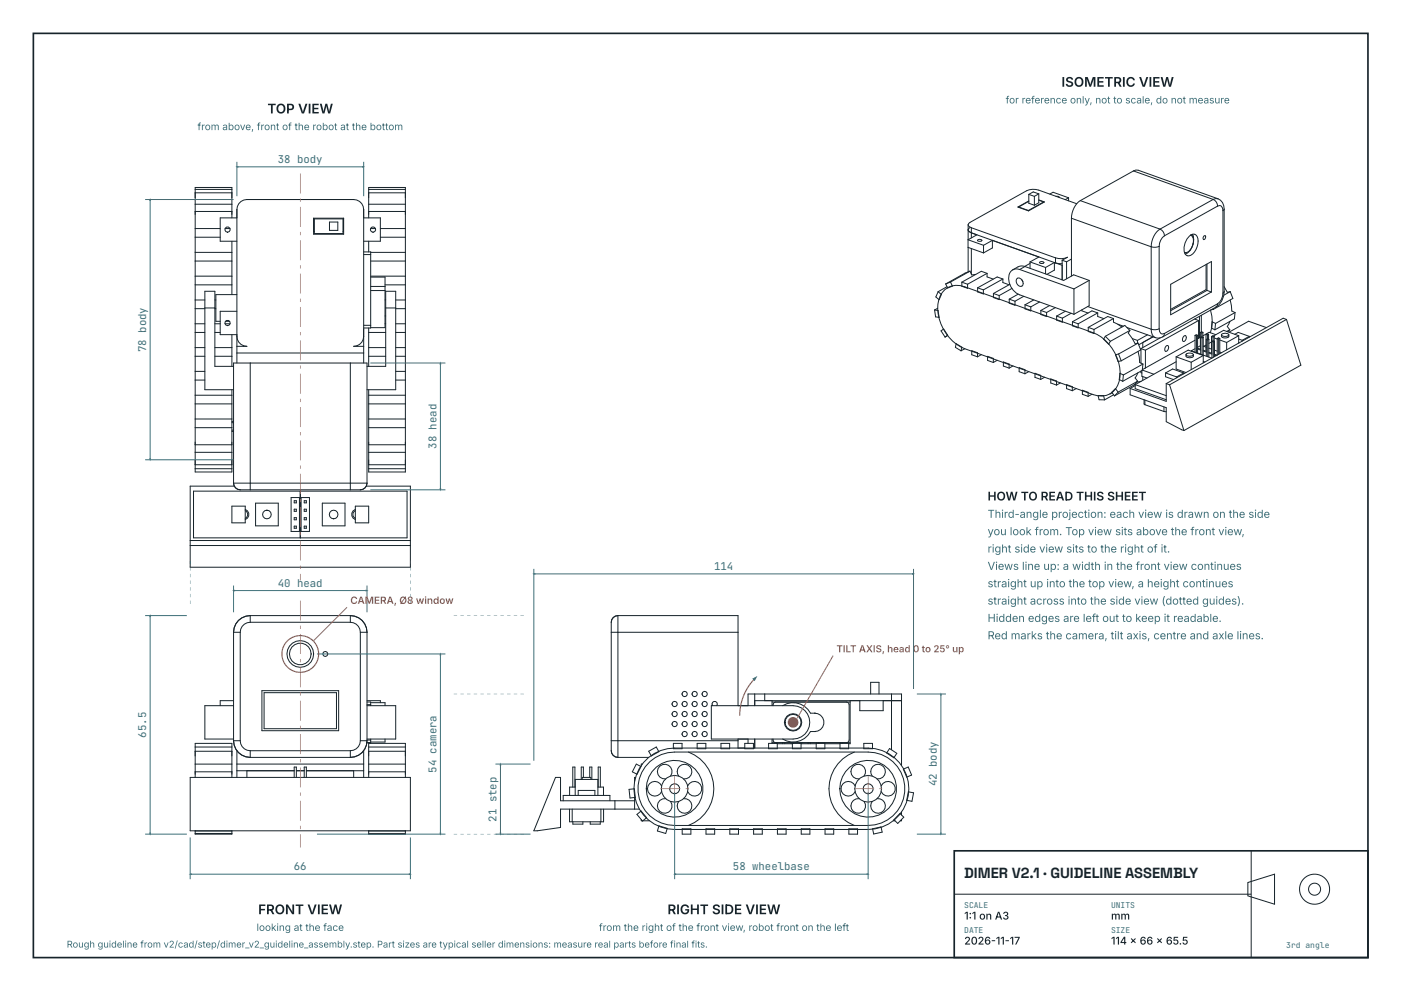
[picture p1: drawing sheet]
<svg xmlns="http://www.w3.org/2000/svg" width="420mm" height="297mm" viewBox="0 0 420 297" stroke-linecap="round" stroke-linejoin="round" font-family="sans-serif">
<path d="M10 10h400v277h-400z" fill="none" stroke="#16232a" stroke-width=".5"/>
<g fill="none" stroke="#16232a" stroke-width=".3">
<path d="M70 189.5h2M70 189.5v32.5M72 189.5v32.5M75 184.5a5 5 0 0 0-5 5M75 184.5v2M75 186.5a3 3 0 0 0-3 3M75 184.5h30M75 186.5h30M105 184.5a5 5 0 0 1 5 5M105 186.5a3 3 0 0 1 3 3M105 184.5v2M108 189.5h2"/>
<path d="M108 189.5v32.5M110 189.5v32.5M70 210h-4v1.5M70 211.5h-8.6v10h8.6M78.5 207h23v12h-23zM79.1 207.6h21.7v10.8h-21.7zM110 210.4h1.1v.8M110 210h4v.6M110 211.5h8.6v10h-8.6M110 211.2h1.1M111.1 210.6h4.3v.9M111.1 211.2v.3"/>
<path d="M57 233h66v16h-66zM58.5 229v-3.8h11v3.8M58.5 233v-1.7h11v1.7M58.5 229h11M58.5 226.6v-3.8h11v3.8M58.5 223.9h11M58.5 229v3M69.5 229v3M70 222a5 5 0 0 0 5 5M70 222h2M71 225v8M71 231h17.2"/>
<path d="M71 229h38M72 222a3 3 0 0 0 3 3M74 231v2M75 225v2M75 227h30M75 225h30M88.2 233v-3.1h.6v3.1M88.8 231h2.4M91.2 233v-3.1h.6v3.1M91.8 231h17.2M105 225v2M106 231v2"/>
<path d="M108 222a3 3 0 0 1-3 3M108 222h2M109 225v8M110 222a5 5 0 0 1-5 5M110 221.8h1.1M110.5 229v-3.8h11v3.8M110.5 233v-1.7h11v1.7M110.5 229h11M110.5 226.6v-3.8h11v3.8M110.5 229v3M110.5 223.9h11M111.1 221.8v.8h-1.1"/>
<path d="M111.1 221.5v.3M115.4 221.5v.9h-4.3M121.5 229v3M58.5 249h11M58.5 249.8h11M58.5 249v1h11v-1M110.5 249v1h11v-1M110.5 249h11M110.5 249.8h11"/>
<circle cx="90" cy="196" r="4"/>
<circle cx="90" cy="196" r="3.2"/>
<circle cx="97.5" cy="196" r=".75"/>
</g>
<path d="M89.9 180h.2v6h-.2zM89.9 187.5h.2v1h-.2zM89.9 190h.2v6h-.2zM89.9 197.5h.2v1h-.2zM89.9 200h.2v6h-.2zM89.9 207.5h.2v1h-.2zM89.9 210h.2v6h-.2zM89.9 217.5h.2v1h-.2zM89.9 220h.2v6h-.2zM89.9 227.5h.2v1h-.2zM89.9 230h.2v6h-.2zM89.9 237.5h.2v1h-.2zM89.9 240h.2v6h-.2zM89.9 247.5h.2v1h-.2zM89.9 250h.2v4h-.2z" fill="#c4553f"/>
<path d="M57 251v12.5M123 251v12.5M57 262h66" fill="none" stroke="#3d6f78" stroke-width=".3"/>
<g fill="#3d6f78">
<path d="M56.5 262l.9-.3v.6z"/>
<path d="M122.5 261.7l.9 .3-.9 .3z"/>
</g>
<path d="M43.5 184.5h12.5M45 184.5v65.5M43.5 250h12.5" fill="none" stroke="#3d6f78" stroke-width=".3"/>
<g fill="#3d6f78">
<path d="M45 184l.3 .9h-.6z"/>
<path d="M44.7 249.5h.6l-.3 .9z"/>
</g>
<path d="M70 175.5v8M70 177h40M110 175.5v8" fill="none" stroke="#3d6f78" stroke-width=".3"/>
<g fill="#3d6f78">
<path d="M69.5 177l.9-.3v.6z"/>
<path d="M109.5 176.7l.9 .3-.9 .3z"/>
</g>
<path d="M95 196h38.5M132 196v54M95 250h38.5" fill="none" stroke="#3d6f78" stroke-width=".3"/>
<g fill="#3d6f78">
<path d="M132 195.5l.3 .9h-.6z"/>
<path d="M131.7 249.5h.6l-.3 .9z"/>
</g>
<circle cx="90" cy="196" r="5.5" fill="none" stroke="#c4553f" stroke-width=".35"/>
<path d="M104 182l-10 10" fill="none" stroke="#c4553f" stroke-width=".3"/>
<g fill="none" stroke="#16232a" stroke-width=".3">
<path d="M58.5 59.3v-3.1h11v3.1M58.5 56.8h11M110.5 59.3v-3.1h11v3.1M110.5 56.8h11M58.5 61.2v-3.4h11v3.4M58.5 68.5h7.5M58.5 71.1h7.5M58.5 75.6h11M58.5 78.2h11M58.5 61.2h11M58.5 61.2v3.1M58.5 68.5v59.7"/>
<path d="M67.5 68.5h1.4M69.5 65.3v-1.9h-11v5.1M69.5 61.2v3.1M69.5 72.3v16M71 65.3h-5v7h5M94 65.4h9v4.8h-9zM94 69.4h.2M94.2 65.6h8.6v4.4h-8.6zM98.7 66.6h2.5v2.5h-2.5zM102.9 65.4v4h-.1M109 75.5h2.1v.8M109 65.3h5v7h-5"/>
<path d="M109 76.3h2.1M110.5 61.2v-3.4h11v3.4M110.5 65.3v-1.9h11v5.1M110.5 61.2v3.1M110.5 72.3v3.2M110.5 61.2h11M111.1 68.5h1.4M111.1 75.6h10.4M111.1 78.2h10.4M111.1 76.3v21.2M114 68.5h7.5M114 71.1h7.5"/>
<path d="M121.5 61.2v3.1M121.5 68.5v59.7M58.5 82.8h11M58.5 85.4h11M58.5 89.9h2.9M58.5 92.5h2.9M58.5 97h2.9M58.5 99.6h2.9M61.4 92.3v-5h3v5M61.4 92.3v24.5h8.6M61.4 92.3h3M64.4 92.3v17.5h5.6"/>
<path d="M64.4 89.9h.3M64.4 92.5h.3M64.4 97h1.6M64.4 99.6h1.6M67.4 97h1.6M67.6 96.3h1.2M71 88.3h-6.3v8h1.3M71 93.3h-5v7h5M109 97.5h2.1M110.5 98.3v11.5M110.5 99.6h5.1M111.1 97.5v.8h-2.1"/>
<path d="M111.1 83h4.3v2.8M111.1 82.8h10.4M111.1 85.8h4.3M111.1 87.1h4.3M115.4 87.1v11.1h-4.3M115.4 85.4h6.1M115.4 89.9h.2M115.4 97h.2M115.4 85.8v1.3M115.4 94.7h.2M115.6 92.3v-5h3v5M115.6 92.3v17.5h-5.6"/>
<path d="M115.6 92.3h3M118.6 92.3v24.5h-8.6M118.6 89.9h2.9M118.6 92.5h2.9M118.6 97h2.9M118.6 99.6h2.9M58.5 104.2h2.9M58.5 106.8h2.9M58.5 111.3h2.9M58.5 113.9h2.9M58.5 118.4h11M64.4 104.2h5.1"/>
<path d="M64.4 106.8h5.1M69.5 100.3v9.5M69.5 116.8v11.4M71 108.8v-46a3 3 0 0 1 3-3h32a3 3 0 0 1 3 3v46M71 100.8a3 3 0 0 0 3 3h-3M71 105.8h38M73 103.6v.2M75 108.8h-5v36M75 108.8h30M75 108.8v36M105 108.8h5v36M105 108.8v36"/>
<path d="M107 103.6v.2M109 100.8a3 3 0 0 1-3 3h3M110.5 116.8v11.4M110.5 104.2h5.1M110.5 106.8h5.1M110.5 118.4h11M118.6 104.2h2.9M118.6 106.8h2.9M118.6 111.3h2.9M118.6 113.9h2.9M58.5 128.2v5.1h11v-5.1M58.5 135.6v3.7h11v-3.7"/>
<path d="M58.5 121h11M58.5 125.6h11M58.5 128.2h11M58.5 135.6h11M58.5 137.9v3.6h11v-3.6M58.5 132.5v3.1M69.5 132.5v3.1M69.5 126.3h.5M69.5 126.7h.5M69.5 128.9h.5M69.5 129.3h.5M110.5 128.2v5.1h11v-5.1"/>
<path d="M110.5 135.6v3.7h11v-3.7M110.5 137.9v3.6h11v-3.6M110.5 132.5v3.1M110.5 121h11M110.5 125.6h11M110.5 128.2h11M110.5 135.6h11M121.5 132.5v3.1M58 147.2h64v14h-64zM58.5 140.5h11M69.5 151.7h4v5h-4zM70 144.8a2.49 2.49 0 0 0 2.9 2h2.1"/>
<path d="M70 144.8h5M70.2 145.7h-13.2v24.3h66v-24.3h-13.2M73.5 153a1.25 1.25 0 0 1 .8 1.2 1.25 1.25 0 0 1-.8 1.1M73.5 152.7a1.6 1.6 0 0 1 1.1 1.5 1.6 1.6 0 0 1-1.1 1.5M75 144.8v2M75 146.8h30M75 144.8h30M76.6 150.8h6.8v6.8h-6.8zM87.2 149.1h2.5v10.2h-2.5zM88.2 150.1h.6v.6h-.6zM88.2 152.6h.6v.6h-.6zM88.2 155.1h.6v.7h-.6z"/>
<path d="M88.2 157.7h.6v.6h-.6zM90 147.2v14M90.2 149.1h2.5v10.2h-2.5zM91.2 150.1h.6v.6h-.6zM91.2 152.6h.6v.6h-.6zM91.2 155.1h.6v.7h-.6zM91.2 157.7h.6v.6h-.6zM96.6 150.8h6.8v6.8h-6.8zM105 144.8h5M105 144.8v2M106.5 153a1.25 1.25 0 0 0-.8 1.2 1.25 1.25 0 0 0 .8 1.1M106.5 152.7a1.6 1.6 0 0 0-1.1 1.5 1.6 1.6 0 0 0 1.1 1.5"/>
<path d="M106.5 151.7h4v5h-4zM110 144.8a2.49 2.49 0 0 1-2.9 2h-2.1M110.5 140.5h11M57 163.5h66M57 162h66"/>
<circle cx="68.2" cy="68.8" r=".8"/>
<circle cx="111.8" cy="68.8" r=".8"/>
<circle cx="68.2" cy="96.8" r=".8"/>
<circle cx="80" cy="154.2" r="1.3"/>
<circle cx="100" cy="154.2" r="1.3"/>
</g>
<path d="M89.9 52h.2v6h-.2zM89.9 59.5h.2v1h-.2zM89.9 62h.2v6h-.2zM89.9 69.5h.2v1h-.2zM89.9 72h.2v6h-.2zM89.9 79.5h.2v1h-.2zM89.9 82h.2v6h-.2zM89.9 89.5h.2v1h-.2zM89.9 92h.2v6h-.2zM89.9 99.5h.2v1h-.2zM89.9 102h.2v6h-.2zM89.9 109.5h.2v1h-.2zM89.9 112h.2v6h-.2zM89.9 119.5h.2v1h-.2zM89.9 122h.2v6h-.2zM89.9 129.5h.2v1h-.2zM89.9 132h.2v6h-.2zM89.9 139.5h.2v1h-.2zM89.9 142h.2v6h-.2zM89.9 149.5h.2v1h-.2zM89.9 152h.2v6h-.2zM89.9 159.5h.2v1h-.2zM89.9 162h.2v6h-.2zM89.9 169.5h.2v1h-.2zM89.9 172h.2v2h-.2z" fill="#c4553f"/>
<path d="M43.5 59.8h26.5M45 59.8v78M43.5 137.8h26.5" fill="none" stroke="#3d6f78" stroke-width=".3"/>
<g fill="#3d6f78">
<path d="M45 59.4l.3 .9h-.6z"/>
<path d="M44.7 137.3h.6l-.3 .9z"/>
</g>
<path d="M111 108.8h22.5M132 108.8v38M111 146.8h22.5" fill="none" stroke="#3d6f78" stroke-width=".3"/>
<g fill="#3d6f78">
<path d="M132 108.3l.3 .9h-.6z"/>
<path d="M131.7 146.3h.6l-.3 .9z"/>
</g>
<path d="M71 48.5v10.3M71 50h38M109 48.5v10.3" fill="none" stroke="#3d6f78" stroke-width=".3"/>
<g fill="#3d6f78">
<path d="M70.5 50l.9-.3v.6z"/>
<path d="M108.5 49.7l.9 .3-.9 .3z"/>
</g>
<g fill="none" stroke="#16232a" stroke-width=".3">
<path d="M183.2 189.5h2M183.2 189.5v32.5M185.2 184.5h36v5M185.2 184.5a2.49 2.49 0 0 0-2 2.9v2.1M185.2 184.5v5M185.2 189.5h36M185.2 189.5v32.5M221.2 189.5v22M213.2 211.5h24.5a5 5 0 0 1 5 5 5 5 0 0 1-5 5h-24.5zM213.6 211.5l-.2-.5 .2-.5 .4-.3h.5l.4 .3 .1 .5-.2 .5M226.2 210h44M226.2 208h3"/>
<path d="M226.2 208v3.5M226.2 208h-2v3.5M229.2 208h38M229.2 208v2M231.4 210v1.5M231.4 210.4h23.4M232.5 210.4a.88 .88 0 0 0-.8 1.1M234.6 211.5a5.9 5.9 0 0 1 8.3 2.2h1.2M244.1 213.7h.1M244.1 213.7a2.75 2.75 0 0 1 2.9 2.8 2.75 2.75 0 0 1-2.9 2.7M244.1 219.2h.1M244.1 219.2h-1.2a5.9 5.9 0 0 1-8.3 2.3"/>
<path d="M253.7 210.4l.4 .1 .4 .7v10.6l-.4 .7-.4 .1M254.8 210v12.9h-.4M257.7 210v3h7v-3M260.9 208v-3.5h2.5v3.5M267.2 208h3v21.4M267.2 208v16.7M168.8 240v-1.6h14v1.6M171.7 235.9v-6h.6v6M172.4 235.9h-1.7v2.5M172.4 238.4v-4.8h6.8v4.8M173.3 238.4v-1.5h5v1.5M174.5 233.6v-.6h2.6v.6"/>
<path d="M174.8 233v-3.1h-.6v3.7M176.7 233v-3.1h.7v3.7M179.2 235.9h1.7v2.5M179.3 235.9v-6h.6v6M183.2 222v2.5a2.25 2.25 0 0 0 2 2.5M183.2 222h2M184.3 240v2.5M185.2 222v5M185.2 227h9.2M185.2 222h36M188.5 236.6l1.6-.2 .3 2.6-1.6 .2zM190.2 240h-22.2v-7h-1.5l-6.5 16 8-1v-5.5h23.6"/>
<path d="M190.2 239v3.5M190.5 233h-.3v1.2M190.7 229l1.4 .7-1.2 2.3-1.4-.7zM192.5 229h-.3v.4M192.8 228.6a12.2 12.2 0 0 1 9.4-4.4h58a12.2 12.2 0 0 1 12.2 12.2 12.2 12.2 0 0 1-12.2 12.2h-58a12.2 12.2 0 0 1-11.1-7 12.2 12.2 0 0 1 1.7-13zM194.4 225.2l2.3-1.3 .8 1.4-2.3 1.3zM194.8 228.3a11 11 0 0 1 7.4-2.9h58a11 11 0 0 1 11 11 11 11 0 0 1-11 11h-58a11 11 0 0 1-10.3-7 11 11 0 0 1 2.9-12.1zM198.3 235.5a2.2 2.2 0 0 0-3.4-.8 2.2 2.2 0 0 0 0 3.4 2.2 2.2 0 0 0 3.4-.9M199.5 239.4a2.2 2.2 0 0 0-2.5 2.4 2.2 2.2 0 0 0 3.1 1.8 2.2 2.2 0 0 0 .9-3.4M201 232.6a2.2 2.2 0 0 0-.9-3.4 2.2 2.2 0 0 0-3.1 1.8 2.2 2.2 0 0 0 2.5 2.4M201.8 222.8h2.6v1.6h-2.6zM203.4 232.6a2.2 2.2 0 0 1 .9-3.4 2.2 2.2 0 0 1 3.1 1.8 2.2 2.2 0 0 1-2.5 2.4"/>
<path d="M204.9 239.4a2.2 2.2 0 0 1 2.5 2.4 2.2 2.2 0 0 1-3.1 1.8 2.2 2.2 0 0 1-.9-3.4M206.1 235.5a2.2 2.2 0 0 1 3.4-.8 2.2 2.2 0 0 1 0 3.4 2.2 2.2 0 0 1-3.4-.9M206.3 225.4a11.7 11.7 0 0 1 7.6 11 11.7 11.7 0 0 1-7.6 11M208.9 222.8h2.6v1.6h-2.6zM216.1 222.8h2.6v1.6h-2.6zM221.2 222v2.2M221.2 221.5v.5M223.2 222.8h2.6v1.6h-2.6zM224.2 221.5v1.3M226.2 221.5v2.7M230.4 222.8h2.6v1.6h-2.6zM231.4 221.5v1.3"/>
<path d="M231.4 222.6h23.4M231.7 221.5a.88 .88 0 0 0 .8 1.1M232 222.6v.2M232.7 222.6v.2M233 222.9h4.5M234.6 222.6v.3M235.2 222.6v.3M237.1 222.6v.3M237.5 222.8h2.6v1.6h-2.6zM237.7 222.6v.2M239.6 222.6v.2M240.1 222.9h4.5"/>
<path d="M240.3 222.6v.3M242.2 222.6v.3M242.8 222.6v.3M244.6 222.8h2.6v1.6h-2.6zM244.7 222.6v.2M245.4 222.6v.2M247.2 222.9h4.6M251.8 222.6v1.8h2.6v-1.6h-2.6M252.4 222.6v.2M254.3 222.6v.2M256.1 225.4a11.7 11.7 0 0 0-7.7 11 11.7 11.7 0 0 0 7.7 11M256.3 235.5a2.2 2.2 0 0 0-3.4-.8 2.2 2.2 0 0 0 0 3.4 2.2 2.2 0 0 0 3.4-.9"/>
<path d="M257.5 239.4a2.2 2.2 0 0 0-2.5 2.4 2.2 2.2 0 0 0 3.1 1.8 2.2 2.2 0 0 0 .9-3.4M258.9 222.8h2.6v1.6h-2.6zM259 232.6a2.2 2.2 0 0 0-.9-3.4 2.2 2.2 0 0 0-3.1 1.8 2.2 2.2 0 0 0 2.5 2.4M261.4 232.6a2.2 2.2 0 0 1 .9-3.4 2.2 2.2 0 0 1 3.1 1.8 2.2 2.2 0 0 1-2.5 2.4M262.9 239.4a2.2 2.2 0 0 1 2.5 2.4 2.2 2.2 0 0 1-3.1 1.8 2.2 2.2 0 0 1-.9-3.4M264.1 235.5a2.2 2.2 0 0 1 3.4-.8 2.2 2.2 0 0 1 0 3.4 2.2 2.2 0 0 1-3.4-.9M266.6 224.3l2.2 1.5-.9 1.3-2.2-1.4zM270.7 230.5l1.5-.6 1 2.4-1.4 .6zM272.2 237.3l1.6 .3-.5 2.6-1.5-.3zM170.7 242.5v3.8h.8M171.5 246.3h8.6M171.5 242.5v3.8"/>
<path d="M171.7 246.3v.7h3v-.7M176.9 246.3v.7h3v-.7M180.1 242.5v3.8M180.9 242.5v3.8h-.8M190.9 244.1l1.2-1 1.7 2-1.2 1zM192.2 245.6v.4h.3M192.7 246h2M197.5 247.5l2.5 .8-.5 1.5-2.5-.8zM204.5 248.4h2.6v1.6h-2.6zM211.6 248.4h2.6v1.6h-2.6zM218.7 248.4h2.6v1.6h-2.6zM225.9 248.4h2.6v1.6h-2.6z"/>
<path d="M233 248.4h2.6v1.6h-2.6zM240.1 248.4h2.6v1.6h-2.6zM247.3 248.4h2.6v1.6h-2.6zM254.4 248.4h2.6v1.6h-2.6zM261.5 248.4l2.6-.6 .3 1.6-2.5 .6zM267.7 246h.6M269.7 243.8l1.2 1.1-1.8 1.9-1.2-1.1zM270.2 245.6v.4h-.4M270.2 243.4v.9"/>
<circle cx="202.2" cy="211" r=".8"/>
<circle cx="202.2" cy="217" r=".8"/>
<circle cx="202.2" cy="214" r=".8"/>
<circle cx="205.2" cy="220" r=".8"/>
<circle cx="205.2" cy="211" r=".8"/>
<circle cx="205.2" cy="217" r=".8"/>
<circle cx="205.2" cy="214" r=".8"/>
<circle cx="205.2" cy="208" r=".8"/>
<circle cx="208.2" cy="220" r=".8"/>
<circle cx="208.2" cy="211" r=".8"/>
<circle cx="208.2" cy="208" r=".8"/>
<circle cx="208.2" cy="217" r=".8"/>
<circle cx="208.2" cy="214" r=".8"/>
<circle cx="211.2" cy="208" r=".8"/>
<circle cx="211.2" cy="211" r=".8"/>
<circle cx="211.2" cy="220" r=".8"/>
<circle cx="211.2" cy="214" r=".8"/>
<circle cx="211.2" cy="217" r=".8"/>
<circle cx="237.7" cy="216.5" r="2.6"/>
<circle cx="237.7" cy="216.5" r="2.4"/>
<circle cx="202.2" cy="236.4" r="1.5"/>
<circle cx="202.2" cy="236.4" r="4"/>
<circle cx="202.2" cy="236.4" r="8.5"/>
<circle cx="260.2" cy="236.4" r="1.5"/>
<circle cx="260.2" cy="236.4" r="4"/>
<circle cx="260.2" cy="236.4" r="8.5"/>
</g>
<g fill="#c4553f">
<path d="M202.1 232.4h.2v6h-.2zM202.1 239.9h.2v.9h-.2z"/>
<path d="M198 236.3h6v.2h-6zM205.5 236.3h.9v.2h-.9z"/>
<path d="M260.1 232.4h.2v6h-.2zM260.1 239.9h.2v.9h-.2z"/>
<path d="M256 236.3h6v.2h-6zM263.5 236.3h.9v.2h-.9z"/>
<circle cx="237.7" cy="216.5" r="1.6"/>
</g>
<path d="M226.4 203.2a16 16 0 0 0-4.7 11.3" fill="none" stroke="#c4553f" stroke-width=".35"/>
<path d="M225.4 203.4l1.6-.8-.9 1.6z" fill="#3d6f78"/>
<path d="M249.7 196.5l-10.8 18.8" fill="none" stroke="#c4553f" stroke-width=".3"/>
<path d="M160 170.5v57.5M160 172h113.8M273.8 170.5v36" fill="none" stroke="#3d6f78" stroke-width=".3"/>
<g fill="#3d6f78">
<path d="M159.5 172l.9-.3v.6z"/>
<path d="M273.3 171.7l.9 .3-.9 .3z"/>
</g>
<path d="M202.2 237.4v26.1M260.2 237.4v26.1M202.2 262h58" fill="none" stroke="#3d6f78" stroke-width=".3"/>
<g fill="#3d6f78">
<path d="M201.7 262l.9-.3v.6z"/>
<path d="M259.7 261.7l.9 .3-.9 .3z"/>
</g>
<path d="M274.8 208h8.7M282 208v42M274.8 250h8.7" fill="none" stroke="#3d6f78" stroke-width=".3"/>
<g fill="#3d6f78">
<path d="M282 207.5l.3 .9h-.6z"/>
<path d="M281.7 249.5h.6l-.3 .9z"/>
</g>
<path d="M148.5 229h10.5M150 229v21M148.5 250h10.5" fill="none" stroke="#3d6f78" stroke-width=".3"/>
<g fill="#3d6f78">
<path d="M150 228.5l.3 .9h-.6z"/>
<path d="M149.7 249.5h.6l-.3 .9z"/>
</g>
<g fill="none" stroke="#16232a" stroke-width=".3">
<path d="M308.3 58.3l1.7 .6M308.3 58.3v2.6l1.7 .6M310 58.9v2.6M311.3 59.9l1.7 .6-4.7 2.7M311.3 58.1l-1.6-.6-1.4 .8M311.3 58.1l-1.3 .8M311.3 58.1v2.7l-1.3 .7M314.6 58.2l1-.6 4.7 1.7M316.5 58.8h.6l.3 .4M320.3 59.3l-1 .5M320.3 59.3v.9M339.7 51.2l.8-.2h.6l23.9 8.6"/>
<path d="M339.7 51.2l-15.9 8.9M339.7 51.2l23.9 8.6M363.6 59.8a2.23 2.23 0 0 1 1.3 2M363.6 59.8l-15.9 8.9M365 59.6a3.1 3.1 0 0 1 1.9 3.1M365 59.6l-.6-.1-.8 .3M290.1 71.9l4.7 1.6M290.1 71.9v2.2l4.7 1.7M290.2 67.4l.2 .5 .7 .4M290.2 67.4v4.4M290.2 74.1v7.4M290.7 68.2l-.5 .7 .2 .5 .7 .4"/>
<path d="M291.1 69.8l1.7 .6-2.7 1.5M291.1 69.8l25.2 9M291.1 68.3l25.2 9M291.1 68.3v3M291.1 74.5v7.6M293.1 71.8h1l.2 .2a.9 .9 0 0 1-1.4 0zM294.8 73.5l2.6-1.5v2.3l-2.6 1.5M294.8 73.5v2.3M305.3 62l2.9 1.1M305.3 62v.1M307.2 79.9a3.4 3.4 0 0 0-3.7 1M307.2 79.9l11.6 4.1 3-1.6 4.6 1.6"/>
<path d="M307.2 79.9l-1.6 .9M308.2 63.1v.1M308.3 60.2l-3.2 1.9 3.2 1.1M308.3 60.3l-3 1.7M308.7 78.5l4.7 1.7M308.7 78.5v1.9M308.7 78.9l-1.6 .9M311.3 60l1.5 .5M311.4 77l-2.7 1.5M311.7 78.5l.5-.1 .7 .3-.9 .3-.5-.3zM312.8 60.5l-4.6 2.6M312.8 60.5v.2"/>
<path d="M316 78.7l-2.6 1.5M316 78.7l2.3 .8M316 78.7v2.3l-2.2 1.2M316.3 77.3a4.9 4.9 0 0 0 3.6-.2l-1.6 .9M316.3 78.8l2 .2M316.3 77.3v1.5M318.3 78v5.9M318.3 78l1.4 .5M319.7 78.5v5.1M321.1 77.6l-1.4 .9M321.1 65.4v17.3M321.1 65.4l23.9 8.6"/>
<path d="M322.7 61.1l-11.4-4.1a5 5 0 0 0-3.6 .2l-17 9.5-.5 .7M323.8 60.1a6.5 6.5 0 0 0-2.7 5.3M323.8 60.1l23.9 8.6M345 74v24.7M347.4 73.8l-1.1 .3-1.3-.1M347.4 73.8v24.7M347.7 68.7a6.5 6.5 0 0 0-2.7 5.3M347.7 68.7a2.23 2.23 0 0 1 1.3 2M349 70.7a4 4 0 0 0-1.6 3.1M355 75.7h.1M355.4 75.7l-.3 .2M356.5 70.7a1.39 1.39 0 0 1 1.6-.5 1.39 1.39 0 0 1 .9 1.3 4.7 4.7 0 0 1-2.7 5.2 1.36 1.36 0 0 1-1.4-1.5 5.5 5.5 0 0 1 1.6-4.5z"/>
<path d="M356.7 75l-.1 .1M356.9 70.5a3.1 3.1 0 0 1-.1 4.3 1.68 1.68 0 0 1-1.8 .9M357.2 70.3v.4M357.2 74.1h.1M357.4 70.2a4.8 4.8 0 0 1-2.2 6M357.5 73.4h.1M357.6 70.6v.6M357.6 73.1v.1M357.6 73h.1M360.9 70.7l.3-.1 .2 .4-.3 .6-.4 .2-.1-.7zM361.5 79.3v7.5l-10.6 5.9M361.7 79.1v7.9"/>
<path d="M364.9 61.8l.6-.2 .6 .2 .4 1.4M364.9 61.8l-15.9 8.9M366.5 63.2v24.7M366.9 62.7l-.4 .5M366.9 62.7v24.7M280.1 92.9l1 .2 .4 2-1.1-.1zM281 92.4l-.9 .5M281.2 87.4l.9 .8-.6 1.6-1-.8zM282 99.2l.8-.6 1.2 1.8-.8 .6zM283.8 85.9l-2.6 1.5M284.9 84.5l.6 1.2-1.5 .6-.6-1.2M284.9 84.5l-1.5 .6"/>
<path d="M288.3 84.6v1.2l1.7 .6v-1.2M288.3 84.6l1.7 .6M290.7 81.3l.6 1.1 1.1-.2M290.7 81.3l-1.4 .5-5.9 3.3M290.7 81.3l-5.8 3.2M293 86.3v1.2l1.7 .6v-1.2M293 86.3l1.7 .6M295.8 81.9v1.1l1.9 .6M295.8 81.9l-1.7-.6-5.8 3.3M295.8 81.9l-5.8 3.3M297.7 88v1.2l1.8 .6v-1.2M297.7 88l1.8 .6"/>
<path d="M300.6 83.6v1.1l1.8 .6M300.6 83.6l-1.7-.6-5.9 3.3M300.6 83.6l-5.9 3.3M302.5 89.7v1.2l1.7 .6v-1.2M302.5 89.7l1.7 .6M302.6 85.2l-4.9 2.8M303.3 86.4l-3.8 2.2M303.5 80.9l-.3 .2a3.8 3.8 0 0 0-.2 4.8l1.6 1.9 1 .6 16.3 5.8M304.7 83.6l.5-.3a1.5 1.5 0 0 1 1.3 .9 1.5 1.5 0 0 1-.2 1.6 1.5 1.5 0 0 1-1.6-2.2zM305.1 88.2l-2.6 1.5M305.6 80.8a2.44 2.44 0 0 0-2.1 .1M305.6 80.8l16.3 5.8"/>
<path d="M306.2 83.8l.4 .7M306.8 88.8l-2.6 1.5M307.2 91.3l1.7 .7M307.2 91.3v1.3l1.7 .6v-1.2M309.8 89.9l-2.6 1.4M311.6 90.5l-2.7 1.5M312 93v1.3l1.7 .6v-1.2M312 93l1.7 .7M313.4 80.2v1.9M314.6 91.6l-2.6 1.4M316.3 92.2l-2.6 1.5M316.7 94.7v1.2l1.7 .7v-1.2"/>
<path d="M316.7 94.7l1.7 .7M319.3 93.3l-2.6 1.4M321 93.9l-2.6 1.5M321.4 96.4v1.2l1.7 .7v-1.3M321.4 96.4l1.7 .6M321.9 86.6v7.6M324.3 92.9v.3l1.8 .6M326 91.9l19 6.8M326.2 98.1l1.7 .6M326.2 98.1v1.2l1.7 .7v-1.3M326.4 84v7.6l-4.5 2.6M326.4 84l-4.5 2.6"/>
<path d="M329 93.8v1l1.8 .7M329 93.8l-1.7-.6-5.9 3.2M329 93.8l-5.9 3.2M333.7 95.5v1l2.6 1.5M333.7 95.5l-1.7-.6-5.8 3.2M333.7 95.5l-5.8 3.2M335 97.2l1.7 .6M337.7 98.1l8.5 3.1M338.6 99l-.4 .8 2 3.2 .9-.2M338.6 99l-1.5-1.5-5.8 3.3M338.6 99l-5.8 3.3M345 98.7a2.44 2.44 0 0 0 1.2 2.5"/>
<path d="M347.4 98.5l-1.1 .3-1.3-.1M347.4 98.5l.5 1.4 .5 .2 .6-.2M349 99.9l-.1 .6-.4 .4M350.9 85.2l12.2-6.8v9.1l-12.2 6.8zM358 95.6l1.2 .5M359.2 96.1v5.3M359.2 96.1l-15.9 8.9M359.5 94.8v6.4M359.8 99.6v5.1M359.8 99.6l.4 .2M360.1 94.5v5M360.2 99.8v1.1"/>
<path d="M360.5 99.6l-.4-.2-.3 .2M360.5 99.6v1.5M360.5 99.6l-.3 .2M361.7 87l1.4 .5M361.7 87l-10.8 6.1M362.8 92.9a10.4 10.4 0 0 1 0 6.8M363.6 92.5l.1 .2M363.7 92.7l-.7 .2M364.3 96.9l-1-.5-.2 1.9 1 .5M364.3 96.9l-.2 1.9M364.4 92l-15.9 8.9M364.9 91l-.1 .6-.4 .4"/>
<path d="M364.9 91l-15.9 8.9M366.5 87.9a3.9 3.9 0 0 1-1.6 3.1M366.9 87.4a5.6 5.6 0 0 1-2.5 4.6M366.9 87.4l-.4 .5M366.9 85.9l.9 1.7 .9-.2M368.6 98.8l-.9 .5M368.6 98.8l-.6 .6M368.6 96.3l-.8 1.5 .8 1M368.7 89.9l.5 3.3 1 .5M368.7 87.4l-1.9 1.1M368.7 87.4l.8 2-5.8 3.3M370.2 93.7l-5.9 3.2"/>
<path d="M370.2 93.7l-.2 1.9-5.9 3.2M379.6 98.2l-5.4-1.9-5.9 3.3M385.6 95.7l4.3 13.7-35.1 19.6M385.6 95.7l-1-.3-35.1 19.6M385.6 95.7l-35.1 19.6M284 100.6l-.8 .4M286.6 103l1.7 1-.3 1.1-1.7-1zM289.1 104.5a13.3 13.3 0 0 1-7.7-14.6 5.6 5.6 0 0 1 7.7-4l38.5 13.8a13.3 13.3 0 0 1 7.8 14.6 5.9 5.9 0 0 1-2.7 3.7M289.1 104.5l38.5 13.8a6.1 6.1 0 0 0 5.1-.3M289.2 104.5l-1.2 .6M291.2 105.1l1.8 .6v1.2l-1.8-.6zM294.1 106.3l-1.1 .6"/>
<path d="M296 106.8l1.7 .6v1.2l-1.7-.6zM298.9 108l-1.2 .6M300.7 108.5l1.7 .6v1.2l-1.7-.6zM303.6 109.7l-1.2 .6M305.5 110.2l1.7 .6v1.2l-1.7-.6zM308.3 111.4l-1.1 .6M310.2 111.9l1.7 .6v1.2l-1.7-.6zM313.1 113.1l-1.2 .6M314.9 113.6l1.8 .6v1.2l-1.8-.6zM317.8 114.8l-1.1 .6M319.7 115.3l1.7 .6v1.2l-1.7-.6zM322.6 116.5l-1.2 .6"/>
<path d="M324.4 117l1.7 .6v1.2l-1.7-.6zM327.3 118.1l-1.2 .7M329.1 118.5l1.7 .1 .3 1.2h-1.7zM331.3 100.8l-.5 .9 1.5 1.5 .5-.9M331.3 100.8l1.5 1.5M333.3 117.7l-.6 .3M333.8 118.3l-2.7 1.5M335.1 117.5l-.8-1-1.1 1.1 .8 1M335.1 117.5l-1.1 1.1M335.3 106.1l-1 .2 .8 2.1 .9-.3M335.3 106.1l.7 2M336.7 112.4l-1.1-.5-.1 1.9 1 .5"/>
<path d="M336.7 112.4l-.2 1.9M338.7 116.4v1.9l10.8 3.9v4.2l5.3 2.6M339.4 101.5l1.5 .5M340.2 115.6l-1.5 .8M340.2 115.3l9.3 3.3M340.2 115.3v1.2l9.3 3.3M340.9 102v.9M341 114.2l-5.9 3.3M341 114.2l-1.1 1.2-5.9 3.2M341 111.7l-.8 1.6 .8 .9M341.1 105.3l.5 3.3 .9 .5M341.1 102.8l.8 2.1-5.9 3.2"/>
<path d="M341.1 102.8l-5.8 3.3M341.3 103.3l4.3-2.4-3.1 1.8v1.5M342 111.2v.5l.2 .1M342 104.5v4.3M342 104.5l1.3 .5M342 114.3l-1.3 .2M342.2 111.1v1.7l1.5 .5M342.4 110.9l3.4 1.3M342.5 112.9v1.1M342.5 109.1l-5.8 3.3M342.5 109.1l-.1 1.9-5.9 3.3M342.9 119.8v1.2l.2 .3"/>
<path d="M343.1 119.9v1.4M343.3 105v5.3M343.3 110.3l-.9 .5M343.9 100.3l-3 1.7M347.7 101.2l-5.7 3.3M348.5 100.9a2.64 2.64 0 0 1-2.3 .3M349.3 111.8v1.1l2.4 .9M349.3 111.8l2.2-1.2 3.3 1.2M349.3 111.8l3.4 1.2M349.5 103.7l.3-.2a.88 .88 0 0 1 .4 1.1 .88 .88 0 0 1-1 .6v-.9zM349.5 115v5.3l-10.8-3.9M349.5 115l1 .3"/>
<path d="M350.5 115.3l4.3 13.7M352.5 108.4l-12.3 6.9M352.5 106.9v3.7l3 1.1M352.5 106.9l4.5 1.7M352.7 113v.2M354.8 111.8l-2.1 1.2M354.8 111.8v.2M354.9 100.7l.2-.1a.87 .87 0 0 1 .4 1 .87 .87 0 0 1-1 .6v-.9zM355.5 106.3v.6a1.66 1.66 0 0 0 2.2-.2v-.4M355.5 106.3v-.2a1.61 1.61 0 0 1 2.2 .2M355.5 106.3v.2a1.66 1.66 0 0 0 2.2-.2M357 108.6v2.2"/>
<path d="M357.1 105.1v.2M357.1 105.1l6.1 2.2M358.2 102l-14.9 8.3M358.2 104.5l-1.1 .6M358.2 100.5l.4 .2M358.2 100.5v5M358.6 100.7v5M358.9 104.4l1 .3M358.9 100.5l-.4-.2-.3 .2M358.9 100.5l-.3 .2M358.9 104.6l1 .3M358.9 100.5v5.3"/>
<path d="M359.2 101.4l-.3 .1M359.8 101.1l-.6 .3M359.8 103.6l-.9 .5M359.9 101.1v5M359.9 101.1l.4 .2M360.2 100.9l-.3 .2M360.2 100.9l.4 .2M360.3 101.3v5M360.6 105l.9 .3M360.6 103.7l.9 .3M360.6 101.1v5.3M360.6 105.2l.9 .3"/>
<path d="M360.6 101.1l-.3 .2M360.6 106.5l-4.5-1.6-3.6 2M360.6 106.5v2.3M360.6 106.5l-3.6 2.1M360.6 108.3l.5 .2M361.5 100.2v5M361.5 103.4l-.7 .4M361.5 100.2l.4 .2M361.5 101.7v5M361.5 101.7l.5 .2M361.9 100.4v1.1M361.9 101.5l.4 .2"/>
<path d="M361.9 101.5l-.4 .2M362 101.9v5M362.2 100.2l-.4-.2-.3 .2M362.2 100.2v1.5M362.2 100.2l-.3 .2M362.3 105.6l.9 .3M362.3 104.3l.8 .3M362.3 105.8l.9 .3M362.3 101.7v5.3M362.3 101.7l-.3 .2M363.1 102.5l-.8 .4M363.1 100.8v5.1"/>
<path d="M363.1 101h.1M363.1 100.8l.5 .2M363.2 102.3v5M363.2 102.3l.5 .2M363.6 101v1.1M363.6 102.1l-.4 .2M363.6 102.1l.4 .2M363.7 102.5v4.6M363.9 101.3l.9 .3M363.9 100.8l-.4-.2-.4 .2M363.9 100.8v1.5M363.9 100.8l-.3 .2"/>
<path d="M364 102.3l-.3 .2M364 106.2l.8 .2M364 104.9l.8 .3M364 106.4l.5 .2M364 102.3v4.6M364.4 100.3l-2-.7-1.9 1M364.8 101.4l.4 .2M364.8 101.4v5M365.2 101.6v4.6M365.6 101.4l-.4 .2M365.6 101.4l-.4-.1-.4 .1M365.6 101.9l2 .7"/>
<path d="M365.6 105.5l.5 .2M365.6 101.4v4.6M366.1 100.4v.4a1.47 1.47 0 0 0 2.2 0v-.4M366.1 100.4a1.47 1.47 0 0 0 2.2 0M366.1 100.4l.1-.2a1.61 1.61 0 0 1 2.1 .2M367.6 102.6v2.2M370.1 100.2l1-.6 3.3 1.2M371.3 100.6l-4.6-1.6-3 1.7M371.3 100.6v2.2M371.3 100.6l-3.7 2M371.3 102.7v.1M371.3 101.6l1 .4"/>
<path d="M372.3 102v.2M374.4 100.8v.3M374.4 100.8l-2.1 1.2M343.1 121.3l5.8 2M348.9 123.3l.6 .1M348.9 122v1.3"/>
</g>
<g fill="#3d6f78">
<path d="M56.9 168l.2 1zM56.9 170l.2 1zM56.9 172l.2 1zM56.9 174l.2 1zM56.9 176l.2 1zM56.9 178l.2 1zM56.9 180l.2 1z"/>
<path d="M122.9 168l.2 1zM122.9 170l.2 1zM122.9 172l.2 1zM122.9 174l.2 1zM122.9 176l.2 1zM122.9 178l.2 1zM122.9 180l.2 1z"/>
<path d="M136 184.4l1 .2zM138 184.4l1 .2zM140 184.4l1 .2zM142 184.4l1 .2zM144 184.4l1 .2zM146 184.4l1 .2zM148 184.4l1 .2zM150 184.4l1 .2zM152 184.4l1 .2zM154 184.4l1 .2zM156 184.4l1 .2z"/>
<path d="M136 207.9l1 .2zM138 207.9l1 .2zM140 207.9l1 .2zM142 207.9l1 .2zM144 207.9l1 .2zM146 207.9l1 .2zM148 207.9l1 .2zM150 207.9l1 .2zM152 207.9l1 .2zM154 207.9l1 .2zM156 207.9l1 .2z"/>
<path d="M136 249.9l1 .2zM138 249.9l1 .2zM140 249.9l1 .2zM142 249.9l1 .2zM144 249.9l1 .2zM146 249.9l1 .2zM148 249.9l1 .2zM150 249.9l1 .2zM152 249.9l1 .2zM154 249.9l1 .2zM156 249.9l1 .2z"/>
</g>
<g fill="none" stroke="#16232a" stroke-width=".3">
<path d="M375 255v32M286 268h89M374 264.5l8-2.5v9l-8-2.5z"/>
<circle cx="394" cy="266.5" r="4.5"/>
<circle cx="394" cy="266.5" r="1.8"/>
</g>
<path d="M286 255h124v32h-124z" fill="none" stroke="#16232a" stroke-width=".5"/>
<text font-size="4.4" fill="#16232a" x="289" y="263">DIMER V2.1 · GUIDELINE ASSEMBLY</text>
<g font-size="4" fill="#16232a">
<text x="318.1" y="26">ISOMETRIC VIEW</text>
<text x="80.2" y="34">TOP VIEW</text>
<text x="77.4" y="274">FRONT VIEW</text>
<text x="200.1" y="274">RIGHT SIDE VIEW</text>
</g>
<text font-size="3.6" fill="#16232a" x="296" y="150">HOW TO READ THIS SHEET</text>
<g font-size="3.3" fill="#3d6f78">
<text x="296" y="155.2">Third-angle projection: each view is drawn on the side</text>
<text x="296" y="160.4">you look from. Top view sits above the front view,</text>
<text x="296" y="165.6">right side view sits to the right of it.</text>
<text x="296" y="170.8">Views line up: a width in the front view continues</text>
<text x="296" y="176">straight up into the top view, a height continues</text>
<text x="296" y="181.2">straight across into the side view (dotted guides).</text>
<text x="296" y="186.4">Hidden edges are left out to keep it readable.</text>
<text x="296" y="191.6">Red marks the camera, tilt axis, centre and axle lines.</text>
</g>
<g font-size="3.2" fill="#3d6f78">
<text x="83.3" y="48.8">38 body</text>
<text x="43.8" y="105.5" transform="rotate(-90 43.8 105.5)">78 body</text>
<text x="130.8" y="134.5" transform="rotate(-90 130.8 134.5)">38 head</text>
<text x="214" y="170.8">114</text>
<text x="83.3" y="175.8">40 head</text>
<text x="43.8" y="221.1" transform="rotate(-90 43.8 221.1)">65.5</text>
<text x="130.8" y="231.6" transform="rotate(-90 130.8 231.6)">54 camera</text>
<text x="280.8" y="235.7" transform="rotate(-90 280.8 235.7)">42 body</text>
<text x="148.8" y="246.2" transform="rotate(-90 148.8 246.2)">21 step</text>
<text x="88.1" y="260.8">66</text>
<text x="219.7" y="260.8">58 wheelbase</text>
</g>
<g font-size="3.2" fill="#16232a">
<text x="289" y="275.6">1:1 on A3</text>
<text x="333" y="275.6">mm</text>
<text x="289" y="283.1">2026-11-17</text>
<text x="333" y="283.1">114 × 66 × 65.5</text>
</g>
<g font-size="3" fill="#3d6f78">
<text x="301.4" y="31">for reference only, not to scale, do not measure</text>
<text x="59.2" y="39">from above, front of the robot at the bottom</text>
<text x="76.9" y="279">looking at the face</text>
<text x="179.5" y="279">from the right of the front view, robot front on the left</text>
</g>
<text font-size="3" fill="#c4553f" x="105" y="181">CAMERA, Ø8 window</text>
<text font-size="2.9" fill="#c4553f" x="250.7" y="195.5">TILT AXIS, head 0 to 25° up</text>
<text font-size="2.8" fill="#3d6f78" x="20" y="284">Rough guideline from v2/cad/step/dimer_v2_guideline_assembly.step. Part sizes are typical seller dimensions: measure real parts before final fits.</text>
<g font-size="2.4" fill="#3d6f78">
<text x="289" y="272">SCALE</text>
<text x="333" y="272">UNITS</text>
<text x="289" y="279.5">DATE</text>
<text x="333" y="279.5">SIZE</text>
<text x="385.5" y="284">3rd angle</text>
</g>
</svg>
